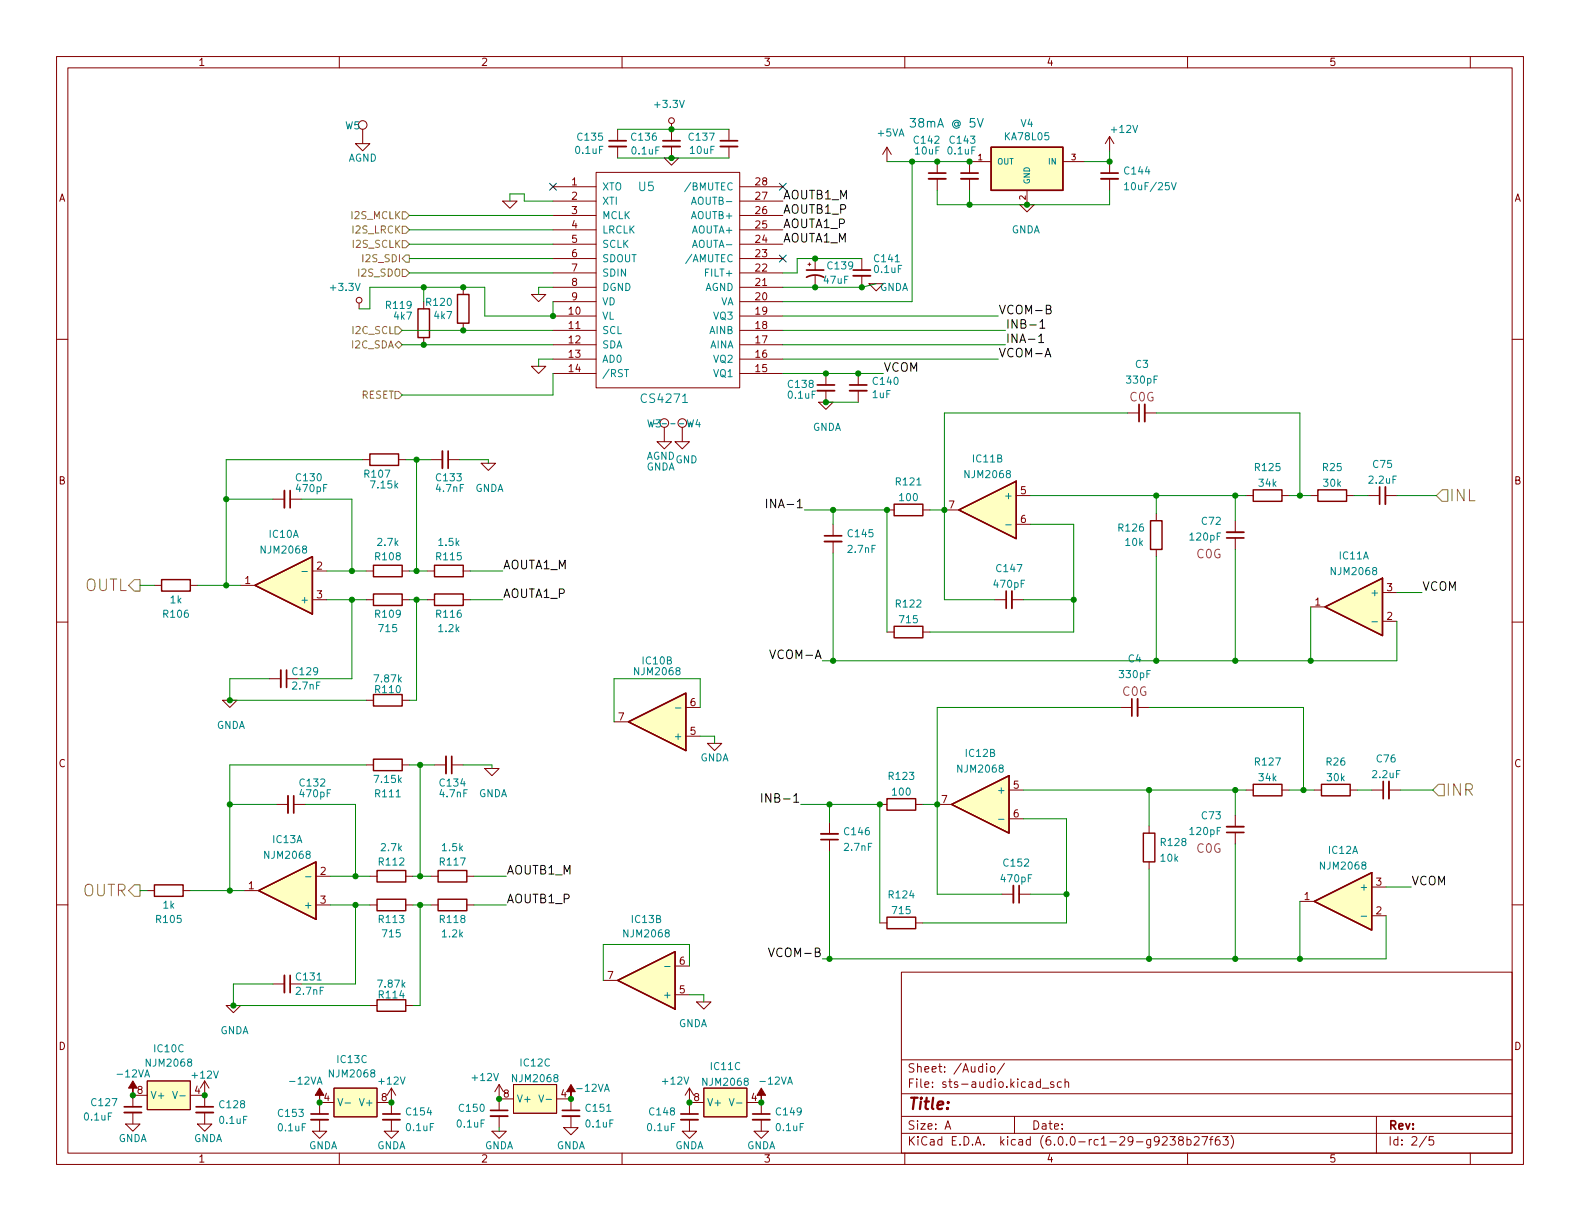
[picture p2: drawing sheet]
<svg xmlns="http://www.w3.org/2000/svg" width="279mm" height="216mm" viewBox="0 0 279 216" stroke-linecap="round" stroke-linejoin="round" font-family="sans-serif">
<g fill="none" stroke="#840000" stroke-width=".18">
<path d="M10 10h259.4v195.9h-259.4zM12 12h255.4v191.9h-255.4zM60 10v2M110 10v2M160 10v2M210 10v2M260 10v2M62.9 25.4h2.5l-1.3 1.3zM64.1 22.9v2.5M88.9 35.6h2.5l-1.2 1.2zM97.8 33h7.6M97.8 35.6h7.6"/>
<path d="M97.8 38.1h7.6M105.4 30.5h25.4v38.1h-25.4zM109.2 22.9v2M109.2 25.9v2M117.5 27.9h2.5l-1.3 1.3zM118.7 21.8v3.1M118.7 25.9v2M128.9 22.9v2M128.9 25.9v2M130.8 33h7.6M130.8 35.6h7.6M130.8 38.1h7.6"/>
<path d="M156.8 26l-.7 1.3M156.8 26v2.6M156.8 26l.8 1.3M165.7 28.6v2M165.7 31.6v2.1M171.4 31.6v2.1M175.3 28.6h-3.9v2M180.3 36.2h2.6l-1.3 1.3zM181.6 33.7v2.5M188 28.6h3.8M196.2 24.1v2.6M196.2 28.6v2"/>
<path d="M196.2 31.6v2.1M196.2 24.1l.8 1.3M196.2 24.1l-.7 1.3M10 60h2M63.5 53.6v1M74.9 53.3v1.3M74.9 59.7v1.3M81.9 50.8v1.3M81.9 57.2v1.2M94 52.1h2.5l-1.3 1.2zM97.8 55.9h7.6M97.8 58.4h7.6"/>
<path d="M97.8 53.3h7.6M97.8 50.8h7.6M97.8 48.3h7.6M97.8 45.7h7.6M97.8 43.2h7.6M97.8 40.6h7.6M130.8 55.9h7.6M130.8 58.4h7.6M130.8 53.3h7.6M130.8 50.8h7.6M130.8 48.3h7.6M130.8 45.7h7.6"/>
<path d="M130.8 43.2h7.6M130.8 40.6h7.6M142.9 46.7h.5M143.1 46.5v.5M144.1 45.7v2.1M144.1 48.8v2M152.4 45.7v2.1M152.4 48.8v2M153.7 50.2h2.5l-1.3 1.2zM267.4 60h2M94 64.8h2.5l-1.3 1.2zM97.8 61h7.6"/>
<path d="M97.8 63.5h7.6M97.8 66h7.6M116.2 78.1h2.5l-1.2 1.3zM117.5 75.6v2.5M119.4 78.1h2.5l-1.3 1.3zM120.6 75.6v2.5M130.8 61h7.6M130.8 63.5h7.6M130.8 66h7.6M144.8 71.1h2.5l-1.3 1.3zM146 66v2.1M146 69.1v2"/>
<path d="M151.8 66v2.1M151.8 69.1v2M199.4 73h2M202.4 73h2.1M48.3 88.3h2M51.3 88.3h2M64.1 81.3h1.3M70.5 81.3h1.3M76.2 81.3h2M79.2 81.3h2.1M85.1 81.9h2.5l-1.2 1.3zM147.3 92.7v2"/>
<path d="M147.3 95.8v2M156.8 90.2h1.3M163.2 90.2h1.3M167 90.2h2.5M179.7 87.6h2.5M179.7 92.7h2.5M204.5 90.8v1.3M204.5 97.2v1.2M218.4 92.1v2M218.4 95.1v2.1M220.3 87.6h1.3M226.7 87.6h1.3"/>
<path d="M231.8 87.6h1.2M238.1 87.6h1.3M241.9 87.6h2.1M245 87.6h2M10 110h2M27.3 103.5h1.3M33.7 103.5h1.2M42.5 103.5h2.6M55.2 101h2.6M55.2 106h2.6M64.8 101h1.2M64.8 106h1.2"/>
<path d="M71.1 101h1.3M71.1 106h1.3M75.6 101h1.2M75.6 106h1.2M81.9 101h1.3M81.9 106h1.3M156.8 111.8h1.3M163.2 111.8h1.3M175.9 106h2M178.9 106h2.1M231.8 107.3h2.5M244.5 109.9h2.5"/>
<path d="M244.5 104.8h2.5M267.4 110h2M39.4 123.8h2.5l-1.3 1.3zM47.6 120h2.1M50.7 120h2M64.8 123.8h1.2M64.8 135.3h1.2M71.1 123.8h1.3M71.1 135.3h1.3M76.8 135.3h2.1M79.9 135.3h2M85.7 135.9h2.6l-1.3 1.3z"/>
<path d="M108.6 127.6h2.5M121.3 130.2h2.5M121.3 125.1h2.5M125.1 131.4h2.5l-1.2 1.3zM178.4 139.7h2.6M198.1 125.1h2.1M201.2 125.1h2M220.3 139.7h1.3M226.7 139.7h1.3M232.4 139.7h1.3M238.8 139.7h1.2M242.6 139.7h2"/>
<path d="M245.6 139.7h2M10 160h2M26 157.5h1.3M32.4 157.5h1.3M43.2 157.5h2.5M48.9 142.2h2M51.9 142.2h2.1M55.9 154.9h2.5M65.4 154.9h1.3M71.8 154.9h1.2M76.2 154.9h1.3M82.5 154.9h1.3"/>
<path d="M146.7 145.4v2M146.7 148.5v2M155.6 142.2h1.2M161.9 142.2h1.3M165.7 142.2h2.6M177.2 158.1h2M178.4 144.8h2.6M180.2 158.1h2M203.2 146.1v1.2M203.2 152.4v1.3M218.4 144.1v2.1M218.4 147.2v2"/>
<path d="M229.9 159.4h2.5M242.6 156.8h2.5M267.4 160h2M40 177.8h2.5l-1.2 1.3zM48.3 174h2M51.3 174h2M55.9 160h2.5M65.4 160h1.3M65.4 177.8h1.3M71.8 160h1.2M71.8 177.8h1.2M76.2 160h1.3"/>
<path d="M82.5 160h1.3M106.7 173.4h2.5M119.4 175.9h2.5M119.4 170.8h2.5M123.2 177.2h2.5l-1.2 1.2zM155.6 163.2h1.2M159.4 171.9h108v32h-108zM161.9 163.2h1.3M242.6 161.9h2.5M22.2 198.8h2.6l-1.3 1.2zM23.5 196.7v2.1M26 191.1h7.7v5.1h-7.7z"/>
<path d="M26 193.7h-2.5v2M33.7 193.7h2.5M34.9 198.8h2.6l-1.3 1.2zM36.2 191.1l-.8 1.3M36.2 191.1v4.6M36.2 196.7v2.1M36.2 191.1l.8 1.3M56.5 198v2M59.1 192.4h7.6v5.1h-7.6zM59.1 194.9h-2.6v2.1M66.7 194.9h2.5M69.2 192.4v4.6"/>
<path d="M69.2 198v2M69.2 192.4l-.7 1.3M69.2 192.4l.8 1.3M88.3 194.3h2.5M88.3 191.8v4.5M88.3 197.4v2M88.3 191.8l-.8 1.2M88.3 191.8l.7 1.2M90.8 191.8h7.6v5.1h-7.6zM98.4 194.3h2.6v2M99.7 199.4h2.5l-1.2 1.3zM101 197.4v2"/>
<path d="M121.9 194.9h2.6M121.9 192.4l-.7 1.3M121.9 192.4v4.6M121.9 198v2M121.9 192.4l.8 1.3M124.5 192.4h7.6v5.1h-7.6zM132.1 194.9h2.5v2.1M134.6 198v2M159.4 197.4h108M159.4 193.4h108M159.4 187.4h108M167.1 199.7l.5-1.5 .5 1.5"/>
<path d="M167.3 199.2h.7M174.5 188.1v.1M174.5 188.6v1M175.2 188.7l.2-.1 .4 .1 .1 .6-.1 .2-.4 .1-.2-.2zM177.6 188l-1.3 1.9M179.4 197.4v3M184 191.4l-.5-.1-.2 .3v.4l.1 .2h.6M184 190.8v1.5M184.3 192.4h1.2M186.3 191.4l-.3-.1-.2 .2v.2l.5 .2v.3h-.5M187.7 191.4l-.4-.1-.3 .3v.4l.1 .2h.6M188.3 191.4l.2-.1 .4 .1 .1 .9"/>
<path d="M188.3 190.8v1.5M243.4 197.4v6.5M55.2 200h2.6l-1.3 1.3zM60 203.9v2M67.9 200h2.6l-1.3 1.3zM87 200h2.5l-1.2 1.3zM110 203.9v2M120.6 200h2.6l-1.3 1.3zM133.3 200h2.6l-1.3 1.3zM159.4 200.4h108M160 203.9v2M205.5 201.1l.6-.1 .2 .1 .1 .3-.9 1.1h.9"/>
<path d="M206.9 201h.9l-.5 .5 .5 .2v.6l-.3 .2h-.4l-.2-.2M208.7 201.6l-.3-.3 .1-.2 .2-.1h.4l.2 .3-.1 .2-.7 .2-.1 .2 .1 .4 .2 .2h.3l.3-.3v-.3l-.3-.3M209.9 201.5h.4l.3 .3v.4l-.1 .2h-.6M209.9 201v1.5M210 203.9v2M211.2 201.1l.6-.1 .2 .1v.3l-.9 1.1h.9M212.5 201h1l-.6 1.5M213.9 201.5h.6M214.5 201l-.4 .2v1.3M215.6 201a.59 .59 0 0 0-.7 .6v.6l.1 .2 .5 .1 .2-.2 .1-.5-.2-.2-.4-.1-.3 .3M216.3 201h.9l-.5 .5 .4 .2v.6l-.2 .2h-.4l-.2-.2M217.7 200.8a1.72 1.72 0 0 1 0 2.2"/>
<path d="M252.3 200.9l-1.3 1.9M253.5 201h-.7l-.1 .7 .2-.2 .5 .1 .1 .2v.5l-.2 .2-.6-.2M260 203.9v2"/>
<circle cx="64.1" cy="22.1" r=".76"/>
<circle cx="118.7" cy="21.3" r=".51"/>
<circle cx="63.5" cy="53.1" r=".51"/>
<circle cx="117.5" cy="74.8" r=".76"/>
<circle cx="120.6" cy="74.8" r=".76"/>
</g>
<g fill="#840000" stroke="#840000" stroke-width=".18">
<path d="M23.5 191.1l.8 1.3h-.8v1.3v-1.3h-.8z"/>
<path d="M56.5 192.4l.8 1.3h-.8v1.2v-1.2h-.7z"/>
<path d="M134.6 192.4l.8 1.3h-.8v1.2v-1.2h-.7z"/>
<path d="M101 191.8l.7 1.2h-.7v1.3v-1.3h-.8z"/>
</g>
<g fill="#ffffc2" stroke="#ffffc2" stroke-width=".18">
<path d="M168.3 142.2l10.1-5v10.1z"/>
<path d="M26 191.1h7.7v5.1h-7.7z"/>
<path d="M232.4 159.4l10.2-5.1v10.2z"/>
<path d="M111.1 127.6l10.2-5v10.1z"/>
<path d="M59.1 192.4h7.6v5.1h-7.6z"/>
<path d="M45.7 157.5l10.2-5.1v10.2z"/>
<path d="M234.3 107.3l10.2-5.1v10.2z"/>
<path d="M45.1 103.5l10.1-5.1v10.2z"/>
<path d="M124.5 192.4h7.6v5.1h-7.6z"/>
<path d="M90.8 191.8h7.6v5.1h-7.6z"/>
<path d="M175.3 26h12.7v7.7h-12.7z"/>
<path d="M109.2 173.4l10.2-5.1v10.1z"/>
<path d="M169.5 90.2l10.2-5.1v10.2z"/>
</g>
<g fill="none" stroke="#840000" stroke-width=".25">
<path d="M175.3 26h12.7v7.7h-12.7zM73.9 54.6h2v5.1h-2zM80.9 52.1h2v5.1h-2zM65.4 80.3h5.1v2h-5.1zM66 99.9h5.1v2.1h-5.1zM76.8 99.9h5.1v2.1h-5.1zM158.1 89.2h5.1v2h-5.1zM169.5 90.2l10.2-5.1v10.2zM203.5 92.1h2v5.1h-2zM221.6 86.6h5.1v2h-5.1zM233 86.6h5.1v2h-5.1zM28.6 102.5h5.1v2h-5.1z"/>
<path d="M45.1 103.5l10.1-5.1v10.2zM66 105h5.1v2.1h-5.1zM76.8 105h5.1v2.1h-5.1zM158.1 110.7h5.1v2.1h-5.1zM234.3 107.3l10.2-5.1v10.2zM66 122.8h5.1v2h-5.1zM66 134.2h5.1v2.1h-5.1zM111.1 127.6l10.2-5v10.1zM221.6 138.7h5.1v2h-5.1zM233.7 138.7h5.1v2h-5.1zM27.3 156.5h5.1v2h-5.1zM45.7 157.5l10.2-5.1v10.2z"/>
<path d="M66.7 159h5.1v2h-5.1zM66.7 153.9h5.1v2.1h-5.1zM77.5 159h5v2h-5zM77.5 153.9h5v2.1h-5zM156.8 141.2h5.1v2.1h-5.1zM168.3 142.2l10.1-5v10.1zM202.2 147.3h2v5.1h-2zM232.4 159.4l10.2-5.1v10.2zM66.7 176.8h5.1v2h-5.1zM109.2 173.4l10.2-5.1v10.1zM156.8 162.2h5.1v2h-5.1z"/>
</g>
<g fill="none" stroke="#008484" stroke-width=".18">
<path d="M122.2 32.3l-1.1 1.6M122.3 36.1l.4-1.2 .4 1.2M198.9 32.7l.3-.4v1.3M198.9 33.6h.7M207.1 32.3l.5 1.3 .4-1.3M110.4 65.3h.8M177.9 92.8h.9M53.4 101.1h1M242.6 109.9h1M119.4 125.2h1M54 155h1M176.6 144.9h.9"/>
<path d="M117.5 170.9h1M240.7 162h1M30.5 193l.5 1.2 .4-1.2M31.8 193.8h1M59.8 194.2l.4 1.3 .4-1.3M61 195h1M95.3 193.6l.4 1.3 .4-1.3M96.6 194.4h.9M129 194.2l.4 1.3 .4-1.3M130.2 195h1"/>
</g>
<g fill="none" stroke="#840000" stroke-width=".33">
<path d="M107.7 25.9h3M117.2 25.9h3.1M127.4 25.9h3M164.2 31.6h3.1M169.9 31.6h3.1M194.7 31.6h3M150.9 48.8h3M78.2 79.8v3M144.5 69.1h3.1M150.2 69.1h3.1M202.4 71.5v3M50.3 86.7v3.1"/>
<path d="M145.8 95.8h3M216.9 94.1h3.1M245 86.1v3.1M49.7 118.5v3M178.9 104.5v3.1M78.9 133.7v3.1M201.2 123.6v3M245.6 138.2v3M50.9 140.7v3.1M145.2 147.4h3M179.2 156.6v3M216.9 146.2h3.1"/>
<path d="M50.3 172.5v3M22 196.7h3M34.7 196.7h3M55 198h3M67.7 198h3M86.7 197.4h3.1M99.4 197.4h3.1M120.4 198h3M133.1 198h3"/>
</g>
<g fill="none" stroke="#840000" stroke-width=".3">
<path d="M107.7 24.9h3M117.2 24.9h3.1M127.4 24.9h3M164.2 30.6h3.1M169.9 30.6h3.1M194.7 30.6h3M142.6 47.8h3.1M142.6 49a3.2 3.2 0 0 1 3.1 0M150.9 47.8h3M79.2 79.8v3M144.5 68.1h3.1M150.2 68.1h3.1"/>
<path d="M201.4 71.5v3M51.3 86.7v3.1M145.8 94.7h3M216.9 95.1h3.1M244 86.1v3.1M50.7 118.5v3M177.9 104.5v3.1M79.9 133.7v3.1M200.2 123.6v3M244.6 138.2v3M51.9 140.7v3.1M145.2 148.5h3"/>
<path d="M180.2 156.6v3M216.9 147.2h3.1M51.3 172.5v3M22 195.7h3M34.7 195.7h3M55 197h3M67.7 197h3M86.7 196.3h3.1M99.4 196.3h3.1M120.4 197h3M133.1 197h3"/>
</g>
<path d="M71.1 37.5h.7l.6 .6-.6 .6h-.7zM69.8 57.8h.7l.6 .6-.6 .7h-.7zM71.1 42.5h.7l.6 .7-.6 .6h-.7zM71.1 40h.7l.6 .6-.6 .7h-.7zM71.1 45.7l.7-.6h.6v1.3h-.6zM71.1 47.6h.7l.6 .7-.6 .6h-.7zM69.8 69.2h.7l.6 .7-.6 .6h-.7zM70.5 60.3l.6 .7-.6 .6-.7-.6zM255 86.6h1v2h-1l-1-1zM23.7 102.5h1.1v2h-1.1l-1-1zM254.4 138.7h1v2h-1l-1-1zM23.7 156.5h1.1v2h-1.1l-1-1z" fill="none" stroke="#848400" stroke-width=".18"/>
<path d="M183.7 59.5l.4-.4v1.5M183.9 56.9l.4-.4v1.5M183.9 58h.9M185 54.7h.5l.3-.1v-.3l-.1-.3h-.7v1.5h.6l.3-.3a.4 .4 0 0 0-.4-.5M183.7 60.6h.9M184.8 63.1l.5-1.5 .5 1.5M135.6 88.3v1.5M134.7 140.3v1.6M136.3 140.3v1.6l-.9-1.6v1.6M135.9 167.6l.5 1.6 .5-1.6" fill="none" stroke="#000" stroke-width=".18"/>
<path d="M172.9 21l.5 1.5 .5-1.5" fill="none" stroke="#0000c2" stroke-width=".18"/>
<path d="M115.6 74.9h7" fill="none" stroke="#0000c2" stroke-width=".18" stroke-dasharray=".8 .8"/>
<g fill="none" stroke="#008400" stroke-width=".18">
<path d="M72.4 38.1h25.4M90.2 35.6v-1.3h2.5v1.3h5.1M109.2 22.9h19.7M109.2 27.9h19.7M156.8 28.6h14.6M161.3 28.6v24.7h-22.9M165.7 33.7v2.5h30.5v-2.5M171.4 33.7v2.5M196.2 26.7v1.9h-4.4M71.1 58.4h26.7M72.4 40.6h25.4M72.4 45.7h25.4"/>
<path d="M72.4 43.2h25.4M72.4 48.3h25.4M74.9 50.8v2.5M97.8 53.3v2.6h-12.1v-5.1h-20.3v3.8h-1.9M97.8 50.8h-2.6v1.3M138.4 55.9h38.1M138.4 58.4h39.4M152.4 45.7h-11.4v2.6h-2.6M154.9 50.2l-2.5 .6h-14M71.1 61h26.7M97.8 66v3.9h-26.7M97.8 63.5h-2.6v1.3"/>
<path d="M138.4 61h39.4M138.4 63.5h38.1M138.4 66h17.8M146 71.1h5.8M199.4 73h-32.4v33h8.9M204.5 73h25.4v14.6M40 88.3h8.3M53.3 88.3h8.9v12.7M64.1 81.3h-24.1v22.2M71.8 81.3h4.4M73.7 81.3v19.7M81.3 81.3h5.1v.6"/>
<path d="M142.2 90.2h14.6v21.6M147.3 90.2v2.5M147.3 97.8v19M164.5 90.2h2.5M182.2 87.6h38.1M182.2 92.7h7.7v19.1h-25.4M204.5 87.6v3.2M204.5 98.4v18.4M218.4 87.6v4.5M218.4 97.2v19.6M228 87.6h3.8M239.4 87.6h2.5"/>
<path d="M247 87.6h7M24.8 103.5h2.5M34.9 103.5h7.6M57.8 106h7M57.8 101h7M62.2 106v14h-9.5M72.4 106h3.2M72.4 101h3.2M73.7 106v17.8h-1.3M83.2 106h5.7M83.2 101h5.7M181 106h8.9"/>
<path d="M231.8 107.3v9.5M247 109.9v6.9h-101.6M247 104.8h4.5M47.6 120h-7v3.8h24.2M64.8 135.3h-24.2v22.2M72.4 135.3h4.4M74.3 135.3v19.6M81.9 135.3h5.1v.6M123.8 130.2h2.6v1.2M123.8 125.1v-5.1h-15.2v7.6M181 139.7h39.3M198.1 125.1h-32.4v33h11.5"/>
<path d="M203.2 125.1h27.3v14.6M203.2 139.7v6.4M218.4 139.7v4.4M228 139.7h4.4M240 139.7h2.6M247.6 139.7h5.8M24.8 157.5h1.2M33.7 157.5h9.5M40.6 142.2h8.3M54 142.2h8.9v12.7M58.4 154.9h7M73 154.9h3.2"/>
<path d="M83.8 154.9h5.7M141.6 142.2h14v21M146.7 142.2v3.2M146.7 150.5v19M163.2 142.2h2.5M181 144.8h7.6v18.4h-25.4M182.2 158.1h6.4M203.2 153.7v15.8M218.4 149.2v20.3M229.9 159.4v10.1M245.1 156.8h4.5M48.3 174h-7v3.8h24.1"/>
<path d="M58.4 160h7M62.9 160v14h-9.6M73 160h3.2M74.3 160v17.8h-1.3M83.8 160h5.7M121.9 175.9h2.6v1.3M121.9 170.8v-3.8h-15.2v6.4M245.1 161.9v7.6h-99.7M88.3 199.4v.6"/>
</g>
<path d="M97.2 32.4l1.2 1.2M98.4 32.4l-1.2 1.2M137.8 32.4l1.2 1.2M139 32.4l-1.2 1.2M137.8 45.1l1.2 1.2M139 45.1l-1.2 1.2" fill="none" stroke="#000084" stroke-width=".18"/>
<g fill="#008400" stroke="#008400" stroke-width=".18">
<circle cx="155.6" cy="142.2" r=".46"/>
<circle cx="165.7" cy="142.2" r=".46"/>
<circle cx="146.7" cy="169.5" r=".46"/>
<circle cx="188.6" cy="158.1" r=".46"/>
<circle cx="118.7" cy="22.9" r=".46"/>
<circle cx="118.7" cy="27.9" r=".46"/>
<circle cx="152.4" cy="50.8" r=".46"/>
<circle cx="144.1" cy="45.7" r=".46"/>
<circle cx="144.1" cy="50.8" r=".46"/>
<circle cx="171.4" cy="28.6" r=".46"/>
<circle cx="165.7" cy="28.6" r=".46"/>
<circle cx="161.3" cy="28.6" r=".46"/>
<circle cx="218.4" cy="116.8" r=".46"/>
<circle cx="229.9" cy="87.6" r=".46"/>
<circle cx="204.5" cy="116.8" r=".46"/>
<circle cx="218.4" cy="87.6" r=".46"/>
<circle cx="204.5" cy="87.6" r=".46"/>
<circle cx="196.2" cy="28.6" r=".46"/>
<circle cx="146" cy="71.1" r=".46"/>
<circle cx="146" cy="66" r=".46"/>
<circle cx="151.8" cy="66" r=".46"/>
<circle cx="156.8" cy="90.2" r=".46"/>
<circle cx="147.3" cy="90.2" r=".46"/>
<circle cx="181.6" cy="36.2" r=".46"/>
<circle cx="171.4" cy="36.2" r=".46"/>
<circle cx="231.8" cy="116.8" r=".46"/>
<circle cx="218.4" cy="139.7" r=".46"/>
<circle cx="218.4" cy="169.5" r=".46"/>
<circle cx="203.2" cy="169.5" r=".46"/>
<circle cx="229.9" cy="169.5" r=".46"/>
<circle cx="203.2" cy="139.7" r=".46"/>
<circle cx="230.5" cy="139.7" r=".46"/>
<circle cx="146.7" cy="142.2" r=".46"/>
<circle cx="167" cy="90.2" r=".46"/>
<circle cx="189.9" cy="106" r=".46"/>
<circle cx="147.3" cy="116.8" r=".46"/>
<circle cx="74.3" cy="154.9" r=".46"/>
<circle cx="74.3" cy="160" r=".46"/>
<circle cx="88.3" cy="194.3" r=".46"/>
<circle cx="101" cy="194.3" r=".46"/>
<circle cx="121.9" cy="194.9" r=".46"/>
<circle cx="134.6" cy="194.9" r=".46"/>
<circle cx="74.9" cy="50.8" r=".46"/>
<circle cx="81.9" cy="50.8" r=".46"/>
<circle cx="62.2" cy="101" r=".46"/>
<circle cx="62.2" cy="106" r=".46"/>
<circle cx="73.7" cy="101" r=".46"/>
<circle cx="40" cy="88.3" r=".46"/>
<circle cx="40" cy="103.5" r=".46"/>
<circle cx="73.7" cy="106" r=".46"/>
<circle cx="62.9" cy="160" r=".46"/>
<circle cx="62.9" cy="154.9" r=".46"/>
<circle cx="69.2" cy="194.9" r=".46"/>
<circle cx="81.9" cy="58.4" r=".46"/>
<circle cx="74.9" cy="61" r=".46"/>
<circle cx="97.8" cy="55.9" r=".46"/>
<circle cx="40.6" cy="142.2" r=".46"/>
<circle cx="74.3" cy="135.3" r=".46"/>
<circle cx="40.6" cy="123.8" r=".46"/>
<circle cx="73.7" cy="81.3" r=".46"/>
<circle cx="40.6" cy="157.5" r=".46"/>
<circle cx="41.3" cy="177.8" r=".46"/>
<circle cx="56.5" cy="194.9" r=".46"/>
<circle cx="36.2" cy="193.7" r=".46"/>
<circle cx="23.5" cy="193.7" r=".46"/>
</g>
<g font-size="2.8" fill="#848400">
<text x="256.2" y="88.6">INL</text>
<text x="14.9" y="104.5">OUTL</text>
<text x="255.6" y="140.7">INR</text>
<text x="14.6" y="158.5">OUTR</text>
</g>
<text font-size="2.8" fill="#840000" x="160.4" y="196.2">Title:</text>
<text font-size="2.1" fill="#0000c2" x="160.7" y="22.5">38mA @ 5V</text>
<g font-size="2.1" fill="#008484">
<text x="112.9" y="33.8">U5</text>
<text x="113.6" y="71.2">CS4271</text>
</g>
<g font-size="2.1">
<text x="138.4" y="35.2">AOUTB1_M</text>
<text x="138.4" y="37.8">AOUTB1_P</text>
<text x="138.4" y="40.3">AOUTA1_P</text>
<text x="138.4" y="42.9">AOUTA1_M</text>
<text x="176.5" y="55.6">VCOM-B</text>
<text x="177.8" y="58.1">INB-1</text>
<text x="156.2" y="65.7">VCOM</text>
<text x="176.5" y="63.2">VCOM-A</text>
<text x="177.8" y="60.6">INA-1</text>
<text x="136.7" y="89.9">INA-1</text>
<text x="88.9" y="100.7">AOUTA1_M</text>
<text x="88.9" y="105.7">AOUTA1_P</text>
<text x="251.5" y="104.5">VCOM</text>
<text x="136.8" y="116.5">VCOM-A</text>
<text x="136.1" y="141.9">INB-1</text>
<text x="89.5" y="154.6">AOUTB1_M</text>
<text x="89.5" y="159.7">AOUTB1_P</text>
<text x="249.6" y="156.5">VCOM</text>
<text x="136.8" y="169.2">VCOM-B</text>
</g>
<g font-size="2.1" fill="#840084">
<text x="199.8" y="71">C0G</text>
<text x="211.6" y="98.7">C0G</text>
<text x="198.5" y="123">C0G</text>
<text x="211.6" y="150.8">C0G</text>
</g>
<g font-size="2.1" fill="#840000">
<text x="160.4" y="189.7">Sheet: /Audio/</text>
<text x="160.4" y="192.4">File: sts-audio.kicad_sch</text>
<text x="160.4" y="202.5">KiCad E.D.A. kicad (6.0.0-rc1-29-g9238b27f63)</text>
<text x="160.4" y="199.7">Size: A</text>
<text x="182.4" y="199.7">Date:</text>
<text x="245.4" y="199.7">Rev:</text>
<text x="245.4" y="202.5">Id: 2/5</text>
</g>
<g font-size="1.8" fill="#840000">
<text x="35" y="11.6">1</text>
<text x="85" y="11.6">2</text>
<text x="135" y="11.6">3</text>
<text x="185" y="11.6">4</text>
<text x="235" y="11.6">5</text>
<text x="10.3" y="35.6">A</text>
<text x="101.1" y="32.8">1</text>
<text x="101.1" y="35.3">2</text>
<text x="133.6" y="35.3">27</text>
<text x="133.6" y="32.8">28</text>
<text x="267.7" y="35.6">A</text>
<text x="101.1" y="37.8">3</text>
<text x="101.1" y="40.4">4</text>
<text x="133.6" y="40.4">25</text>
<text x="133.6" y="37.8">26</text>
<text x="101.1" y="42.9">5</text>
<text x="101.1" y="45.5">6</text>
<text x="133.6" y="45.5">23</text>
<text x="133.6" y="42.9">24</text>
<text x="101.1" y="48">7</text>
<text x="101.1" y="50.5">8</text>
<text x="101.1" y="53.1">9</text>
<text x="133.6" y="53.1">20</text>
<text x="133.6" y="50.5">21</text>
<text x="133.6" y="48">22</text>
<text x="100.6" y="55.6">10</text>
<text x="100.6" y="58.2">11</text>
<text x="133.6" y="58.2">18</text>
<text x="133.6" y="55.6">19</text>
<text x="100.6" y="60.7">12</text>
<text x="100.6" y="63.2">13</text>
<text x="100.6" y="65.8">14</text>
<text x="133.6" y="65.8">15</text>
<text x="133.6" y="63.2">16</text>
<text x="133.6" y="60.7">17</text>
<text x="10.3" y="85.7">B</text>
<text x="167.8" y="89.9">7</text>
<text x="180.5" y="87.4">5</text>
<text x="267.7" y="85.7">B</text>
<text x="180.5" y="92.5">6</text>
<text x="56" y="100.7">2</text>
<text x="43.3" y="103.3">1</text>
<text x="56" y="105.8">3</text>
<text x="232.6" y="107.1">1</text>
<text x="245.3" y="104.5">3</text>
<text x="245.3" y="109.6">2</text>
<text x="122.1" y="124.8">6</text>
<text x="109.4" y="127.4">7</text>
<text x="122.1" y="129.9">5</text>
<text x="10.3" y="135.6">C</text>
<text x="267.7" y="135.6">C</text>
<text x="166.5" y="142">7</text>
<text x="179.2" y="139.4">5</text>
<text x="179.2" y="144.5">6</text>
<text x="56.7" y="154.7">2</text>
<text x="44" y="157.2">1</text>
<text x="56.7" y="159.8">3</text>
<text x="230.6" y="159.1">1</text>
<text x="243.3" y="161.7">2</text>
<text x="243.3" y="156.6">3</text>
<text x="107.5" y="173.1">7</text>
<text x="120.2" y="170.6">6</text>
<text x="120.2" y="175.6">5</text>
<text x="10.3" y="185.7">D</text>
<text x="267.7" y="185.7">D</text>
<text x="24.3" y="193.4">8</text>
<text x="34.4" y="193.4">4</text>
<text x="57.3" y="194.7">4</text>
<text x="67.5" y="194.7">8</text>
<text x="89" y="194.1">8</text>
<text x="99.2" y="194.1">4</text>
<text x="122.7" y="194.7">8</text>
<text x="132.9" y="194.7">4</text>
<text x="35" y="205.6">1</text>
<text x="85" y="205.6">2</text>
<text x="135" y="205.6">3</text>
<text x="185" y="205.6">4</text>
<text x="235" y="205.6">5</text>
</g>
<g font-size="1.8" fill="#008484">
<text x="61" y="22.9">W5</text>
<text x="116" y="19.1">+3.3V</text>
<text x="180.5" y="22.5">V4</text>
<text x="196.7" y="23.5">+12V</text>
<text x="61.6" y="28.6">AGND</text>
<text x="101.9" y="27.2">0.1uF</text>
<text x="102.2" y="24.9">C135</text>
<text x="111.8" y="24.9">C136</text>
<text x="111.8" y="27.3">0.1uF</text>
<text x="121.9" y="24.9">C137</text>
<text x="122.1" y="27.2">10uF</text>
<text x="155.2" y="24.1">+5VA</text>
<text x="161.7" y="25.4">C142</text>
<text x="161.9" y="27.3">10uF</text>
<text x="167.7" y="27.3">0.1uF</text>
<text x="168.1" y="25.4">C143</text>
<text x="177.8" y="24.8">KA78L05</text>
<text x="106.4" y="33.7">XTO</text>
<text x="121.7" y="33.7">/BMUTEC</text>
<text x="199" y="30.8">C144</text>
<text x="199.5" y="33.6">10uF/25V</text>
<text x="106.4" y="36.2">XTI</text>
<text x="106.4" y="38.7">MCLK</text>
<text x="106.4" y="41.3">LRCLK</text>
<text x="122.5" y="41.3">AOUTA+</text>
<text x="122.5" y="38.7">AOUTB+</text>
<text x="122.9" y="36.2">AOUTB-</text>
<text x="178.8" y="41.2">GNDA</text>
<text x="106.4" y="43.8">SCLK</text>
<text x="106.4" y="46.4">SDOUT</text>
<text x="121.7" y="46.4">/AMUTEC</text>
<text x="122.9" y="43.8">AOUTA-</text>
<text x="146.5" y="47.6">C139</text>
<text x="154.7" y="46.4">C141</text>
<text x="58.6" y="51.4">+3.3V</text>
<text x="106.4" y="48.9">SDIN</text>
<text x="106.4" y="51.4">DGND</text>
<text x="106.4" y="54">VD</text>
<text x="124.6" y="51.4">AGND</text>
<text x="125" y="48.9">FILT+</text>
<text x="127.3" y="54">VA</text>
<text x="145.8" y="50.2">47uF</text>
<text x="154.7" y="48.3">0.1uF</text>
<text x="155.5" y="51.4">GNDA</text>
<text x="68.4" y="54.6">R119</text>
<text x="69.7" y="56.5">4k7</text>
<text x="75.5" y="54.1">R120</text>
<text x="76.9" y="56.4">4k7</text>
<text x="106.4" y="56.5">VL</text>
<text x="106.4" y="59.1">SCL</text>
<text x="125.5" y="59.1">AINB</text>
<text x="126.3" y="56.5">VQ3</text>
<text x="106.4" y="61.6">SDA</text>
<text x="106.4" y="64.1">AD0</text>
<text x="125.5" y="61.6">AINA</text>
<text x="126.3" y="64.1">VQ2</text>
<text x="200.8" y="65">C3</text>
<text x="106.4" y="66.7">/RST</text>
<text x="126.3" y="66.7">VQ1</text>
<text x="139.5" y="70.5">0.1uF</text>
<text x="139.5" y="68.6">C138</text>
<text x="154.3" y="70.4">1uF</text>
<text x="154.5" y="68">C140</text>
<text x="199.4" y="67.8">330pF</text>
<text x="114.4" y="75.6">W3</text>
<text x="121.4" y="75.6">W4</text>
<text x="143.6" y="76.2">GNDA</text>
<text x="114.2" y="83.2">GNDA</text>
<text x="114.3" y="81.3">AGND</text>
<text x="119.4" y="81.9">GND</text>
<text x="172.1" y="81.8">IC11B</text>
<text x="222" y="83.3">R125</text>
<text x="234" y="83.3">R25</text>
<text x="242.9" y="82.7">C75</text>
<text x="52.5" y="85.1">C130</text>
<text x="52.5" y="87">470pF</text>
<text x="64.6" y="84.5">R107</text>
<text x="65.7" y="86.4">7.15k</text>
<text x="77.2" y="87">4.7nF</text>
<text x="77.3" y="85.1">C133</text>
<text x="84" y="87">GNDA</text>
<text x="158.5" y="85.8">R121</text>
<text x="159.2" y="88.6">100</text>
<text x="170.8" y="84.5">NJM2068</text>
<text x="178.2" y="88.3">+</text>
<text x="222.7" y="86.1">34k</text>
<text x="234.1" y="86.1">30k</text>
<text x="242.2" y="85.5">2.2uF</text>
<text x="47.7" y="95.1">IC10A</text>
<text x="150.1" y="95">C145</text>
<text x="197.9" y="94">R126</text>
<text x="210.5" y="95.6">120pF</text>
<text x="212.6" y="92.8">C72</text>
<text x="46.3" y="97.9">NJM2068</text>
<text x="66.5" y="99.1">R108</text>
<text x="66.9" y="96.5">2.7k</text>
<text x="77.3" y="99.1">R115</text>
<text x="77.7" y="96.5">1.5k</text>
<text x="150" y="97.8">2.7nF</text>
<text x="176.3" y="101.2">C147</text>
<text x="199.1" y="96.5">10k</text>
<text x="235.6" y="101.7">NJM2068</text>
<text x="236.9" y="98.9">IC11A</text>
<text x="30.1" y="106.7">1k</text>
<text x="53.7" y="106.7">+</text>
<text x="158.5" y="107.4">R122</text>
<text x="175.9" y="103.9">470pF</text>
<text x="242.9" y="105.4">+</text>
<text x="29" y="109.2">R106</text>
<text x="66.5" y="109.2">R109</text>
<text x="67.1" y="111.8">715</text>
<text x="77.3" y="109.2">R116</text>
<text x="77.7" y="111.8">1.2k</text>
<text x="159.2" y="110.2">715</text>
<text x="51.9" y="119.4">C129</text>
<text x="112.4" y="119.4">NJM2068</text>
<text x="113.7" y="117.5">IC10B</text>
<text x="198.1" y="119.9">330pF</text>
<text x="199.5" y="117.1">C4</text>
<text x="51.8" y="121.9">2.7nF</text>
<text x="66.4" y="120.6">7.87k</text>
<text x="66.5" y="122.6">R110</text>
<text x="38.2" y="128.9">GNDA</text>
<text x="119.7" y="130.8">+</text>
<text x="123.8" y="134.6">GNDA</text>
<text x="157.3" y="137.9">R123</text>
<text x="169.5" y="136.6">NJM2068</text>
<text x="170.8" y="133.8">IC12B</text>
<text x="222" y="135.4">R127</text>
<text x="234.6" y="135.4">R26</text>
<text x="242.8" y="137.6">2.2uF</text>
<text x="243.5" y="134.8">C76</text>
<text x="53.1" y="139.1">C132</text>
<text x="53.2" y="141">470pF</text>
<text x="66.4" y="138.4">7.15k</text>
<text x="66.5" y="141">R111</text>
<text x="77.9" y="141">4.7nF</text>
<text x="77.9" y="139.1">C134</text>
<text x="84.6" y="140.9">GNDA</text>
<text x="157.9" y="140.7">100</text>
<text x="176.9" y="140.3">+</text>
<text x="222.7" y="138.1">34k</text>
<text x="234.7" y="138.1">30k</text>
<text x="48.3" y="149.1">IC13A</text>
<text x="149.4" y="147.7">C146</text>
<text x="205.4" y="149.6">R128</text>
<text x="210.5" y="147.6">120pF</text>
<text x="212.6" y="144.9">C73</text>
<text x="47" y="151.8">NJM2068</text>
<text x="67.1" y="153">R112</text>
<text x="67.5" y="150.5">2.7k</text>
<text x="77.9" y="153">R117</text>
<text x="78.3" y="150.5">1.5k</text>
<text x="149.4" y="150.5">2.7nF</text>
<text x="177.1" y="156">470pF</text>
<text x="177.6" y="153.2">C152</text>
<text x="205.3" y="152.4">10k</text>
<text x="233.7" y="153.7">NJM2068</text>
<text x="235" y="151">IC12A</text>
<text x="28.9" y="160.7">1k</text>
<text x="54.3" y="160.7">+</text>
<text x="157.3" y="158.8">R124</text>
<text x="157.9" y="161.6">715</text>
<text x="241" y="157.5">+</text>
<text x="27.7" y="163.2">R105</text>
<text x="67.1" y="163.2">R113</text>
<text x="67.7" y="165.7">715</text>
<text x="77.9" y="163.2">R118</text>
<text x="78.3" y="165.7">1.2k</text>
<text x="110.5" y="165.7">NJM2068</text>
<text x="111.8" y="163.2">IC13B</text>
<text x="52.5" y="173.4">C131</text>
<text x="52.5" y="175.9">2.7nF</text>
<text x="67" y="174.6">7.87k</text>
<text x="67.1" y="176.5">R114</text>
<text x="117.8" y="176.5">+</text>
<text x="38.9" y="182.9">GNDA</text>
<text x="120" y="181.6">GNDA</text>
<text x="21" y="190.5">-12VA</text>
<text x="26" y="188.6">NJM2068</text>
<text x="27.3" y="186.1">IC10C</text>
<text x="34.1" y="190.7">+12V</text>
<text x="51.5" y="191.8">-12VA</text>
<text x="58.4" y="190.5">NJM2068</text>
<text x="59.7" y="188">IC13C</text>
<text x="67.1" y="191.8">+12V</text>
<text x="83.6" y="191.1">+12V</text>
<text x="90.8" y="191.3">NJM2068</text>
<text x="92.1" y="188.6">IC12C</text>
<text x="117.3" y="191.8">+12V</text>
<text x="124.4" y="192">NJM2068</text>
<text x="125.8" y="189.2">IC11C</text>
<text x="134.7" y="191.8">-12VA</text>
<text x="16.3" y="195.6">C127</text>
<text x="26.5" y="194.3">V+</text>
<text x="38.9" y="195.9">C128</text>
<text x="49.3" y="197.5">C153</text>
<text x="64" y="195.6">V+</text>
<text x="72" y="197.2">C154</text>
<text x="81.3" y="196.6">C150</text>
<text x="91.3" y="194.9">V+</text>
<text x="102.3" y="193">-12VA</text>
<text x="103.7" y="196.6">C151</text>
<text x="115" y="197.2">C148</text>
<text x="125" y="195.6">V+</text>
<text x="137.4" y="197.2">C149</text>
<text x="15" y="198.1">0.1uF</text>
<text x="20.9" y="201.9">GNDA</text>
<text x="34.2" y="201.9">GNDA</text>
<text x="38.9" y="198.7">0.1uF</text>
<text x="49.3" y="200">0.1uF</text>
<text x="54.5" y="203.2">GNDA</text>
<text x="66.6" y="203.2">GNDA</text>
<text x="71.9" y="200">0.1uF</text>
<text x="80.9" y="199.4">0.1uF</text>
<text x="85.7" y="203.2">GNDA</text>
<text x="98.4" y="203.2">GNDA</text>
<text x="103.7" y="199.4">0.1uF</text>
<text x="114.6" y="200">0.1uF</text>
<text x="119.3" y="203.2">GNDA</text>
<text x="132" y="203.2">GNDA</text>
<text x="137.3" y="200">0.1uF</text>
</g>
<g font-size="1.8" fill="#848400">
<text x="62.3" y="38.7">I2S_MCLK</text>
<text x="62.5" y="41.3">I2S_LRCK</text>
<text x="62.6" y="43.8">I2S_SCLK</text>
<text x="64.4" y="46.4">I2S_SDI</text>
<text x="63.5" y="48.9">I2S_SDO</text>
<text x="62.5" y="59.1">I2C_SCL</text>
<text x="62.3" y="61.6">I2C_SDA</text>
<text x="63.9" y="70.5">RESET</text>
</g>
<g font-size="1.4" fill="#840000">
<text x="173" y="28.3">1</text>
<text x="189.5" y="28.3">3</text>
<text x="181.4" y="35.3" transform="rotate(-90 181.4 35.3)">2</text>
</g>
<g font-size="1.4" fill="#008484">
<text x="176.3" y="29.1">OUT</text>
<text x="185.5" y="29.1">IN</text>
<text x="182.1" y="32.6" transform="rotate(-90 182.1 32.6)">GND</text>
</g>
</svg>
